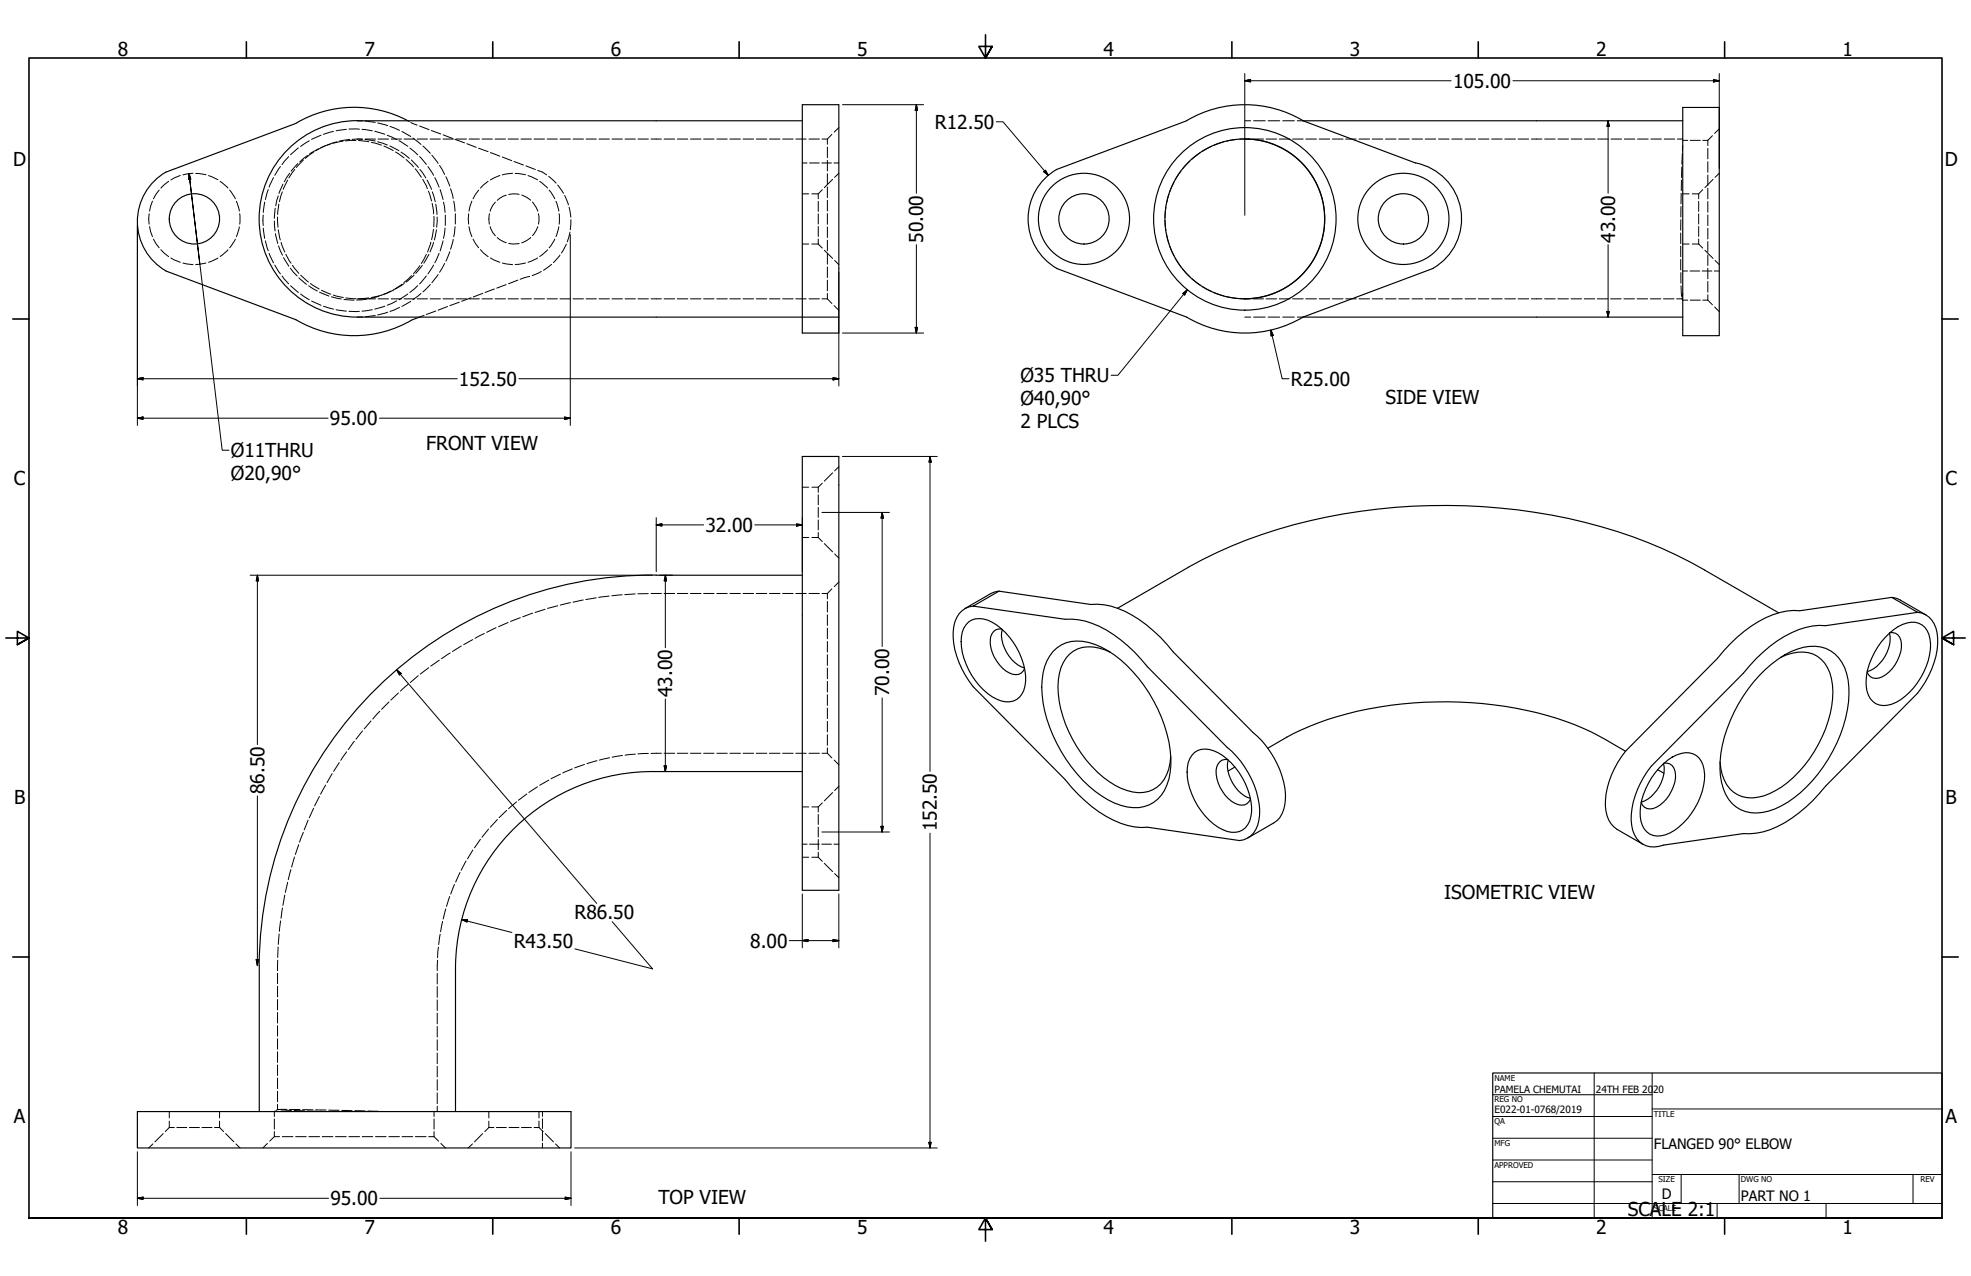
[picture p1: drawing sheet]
<svg xmlns="http://www.w3.org/2000/svg" width="864mm" height="559mm" viewBox="0 0 864 559" stroke-linecap="round" stroke-linejoin="round" font-family="sans-serif">
<!-- layer: Hidden (ANSI) -->
<g fill="none" stroke="#000" stroke-width=".44">
<path d="M140.7 59.2l-4.2 1.9M146.1 57.5l-4.4 1.3M151.8 56.6l-4.5 .7M152.9 56.5l4.6 .1M156.6 52.9l2.2 .1M158.6 56.6l4.5 .7M160 53l4.4 .6M164.2 57.5l4.4 1.3M165.5 53.8l4.4 1.2M169.7 59.2l4.1 1.9M170.9 55.4l4.2 1.7M176.1 57.6l3.9 2.2"/>
<path d="M178.7 52.9l.6 .4M180 53.7l2.8 1.1M183.8 55.2l4.2 1.6M189 57.1l4.1 1.6M194.2 59.1l4.1 1.5M364.5 58.9l-2 2v2.3M367.5 55.9l-2 1.9M545.4 52.9h2.6M549.3 52.9h5.1M555.6 52.9h5.1M562 52.9h5.1M568.4 52.9h2.5"/>
<path d="M750.3 59.4l-2 2.1M753.3 56.5l-2 1.9M73.9 79.4l-3.4 3M79 76.8l-4.1 2M84.6 75.9l-4.5 .7M85.7 75.9l4.5 .7M91.4 76.9l4.1 1.8M96.5 79.4l3.4 3M119.8 77.8l-1.9 4.2M122.9 73l-2.5 3.8M126 78.9l-1.9 4M126.5 68.6l-2.9 3.5"/>
<path d="M126.9 75.9l-2.4 3.7M129.2 74.2l-2.6 3.7M130.5 71.6l-2.9 3.4M130.7 64.8l-3.4 3M133 70l-3.1 3.3M134.7 68.1l-3.4 2.8M135.5 61.7l-3.8 2.4M137.4 66.6l-3.6 2.7M139.5 65.2l-3.9 2.2M142.4 63.9l-4 2.1M144.7 63.1l-4.2 1.6M147.6 62.1l-4.2 1.4"/>
<path d="M150.3 61.8l-4.5 .9M153.2 61.1l-4.4 .7M156 61.5l-4.6 .2M156.6 60.9l2.2 .1M156.6 60.9l-2.3 .1M156.6 60.9h2.3M157.1 61.5l4.5 .6M160 61.1l4.4 .7M160 60.9h4.5M162.8 62.4l4.3 1.2M165.5 62.1l4.2 1.4M165.7 60.9h4.5"/>
<path d="M168.2 63.9l4.1 2.1M170.8 63.9l4 2.1M171.4 60.9h4.6M173.3 66.5l3.7 2.7M174.8 61.7l3.9 2.4M175.7 66.6l3.6 2.7M177 60.9h4.6M177.9 69.9l3.3 3.2M179.6 64.8l3.4 3M180.2 70l3.1 3.3M180.9 60.5l3.6 2.7M181.9 73.9l2.7 3.7"/>
<path d="M182.8 60.9h4.5M183.8 68.6l3 3.4M184 74.2l2.6 3.7M185.2 78.5l2.1 4.1M185.3 63.9l3.2 3.2M187.1 78.9l1.9 4M187.5 73l2.5 3.8M188.5 60.9h4.5M189.2 67.9l2.8 3.7M190.5 77.8l1.9 4.2M192.6 72.5l2.2 3.9M194.1 60.9h4.6"/>
<path d="M195.4 77.4l1.7 4.1M199.3 61l4.2 1.5M199.8 60.9h4.6M204.5 62.9l4.2 1.6M205.5 60.9h4.6M209.7 64.9l4.2 1.5M211.2 60.9h4.6M213.9 79.4l-3.4 3M214.9 66.8l4.1 1.6M216.9 60.9h4.6M219 76.8l-4.1 2M220.1 68.8l4.1 1.6"/>
<path d="M222.6 60.9h4.5M224.6 75.9l-4.5 .7M225.2 70.7l4.2 1.6M225.7 75.9l4.6 .7M228.3 60.9h4.6M230.4 72.6l4.2 1.6M231.3 76.9l4.2 1.8M234 60.9h4.6M235.6 74.6l2.1 .8 1.8 1.2M236.5 79.4l3.4 3M239.7 60.9h4.5M240.4 77.2l3.2 3"/>
<path d="M245.4 60.9h4.5M251.1 60.9h4.6M256.8 60.9h4.5M262.4 60.9h4.6M268.2 60.9h4.5M273.9 60.9h4.5M279.5 60.9h4.6M285.2 60.9h4.6M291 60.9h4.6M296.7 60.9h4.7M302.5 60.9h4.6M308.3 60.9h4.6"/>
<path d="M314.1 60.9h4.5M319.8 60.9h4.6M325.6 60.9h4.6M331.3 60.9h4.7M337.1 60.9h4.7M342.9 60.9h4.6M348.7 60.9h4.6M351.5 71.4h2.1M354.5 60.9h4.5M354.7 71.4h4.3M360 71.4h4.3M360.2 60.9h2.3"/>
<path d="M362.5 64.4v4.6M362.5 70.2v4.7M362.5 76.1v4.6M364.8 78.5l-3.6 3.7M365.4 71.4h2.1M367.5 75.9l-1.8 1.8M514.4 79.8l-1.8 4.2M517.5 74.9l-2.6 3.8M521.3 70.5l-3.1 3.4M525.8 66.9l-3.6 2.9M530.9 64.1l-4.1 2.2M536.3 62.1l-4.4 1.5"/>
<path d="M542 61l-4.6 .8M547.8 60.9l-4.7 .1M548.9 60.9h4.7M554.7 60.9h4.7M560.5 60.9h4.7M566.4 60.9h4.6M572.1 60.9h4.7M578 60.9h4.6M583.8 60.9h4.7M589.6 60.9h4.6M595.4 60.9h4.7M601.2 60.9h4.7"/>
<path d="M607.1 60.9h4.6M612.8 60.9h4.7M618.7 60.9h4.6M624.5 60.9h4.6M630.3 60.9h4.6M636.1 60.9h4.6M641.9 60.9h4.7M647.7 60.9h4.7M653.5 60.9h4.7M659.3 60.9h4.7M665.2 60.9h4.6M670.9 60.9h4.7"/>
<path d="M676.8 60.9h4.6M682.6 60.9h4.7M688.4 60.9h4.7M694.2 60.9h4.7M700 60.9h4.7M705.9 60.9h4.6M711.7 60.9h4.6M717.5 60.9h4.7M723.3 60.9h4.7M729.2 60.9h4.6M734.9 60.9h2.4M736.7 78.9v4.6"/>
<path d="M736.9 73.1l-.1 4.6M737.1 67.2l-.2 4.7M737.3 63.8l-.1 2.3M737.3 61.5h2.2M740.6 61.5h4.4M746.1 61.5h2.2M748.3 61.5v2.3M748.3 65v4.6M748.3 70.8v4.6M748.3 76.6v4.7M750.6 78.5l-3.6 3.7M753.3 75.9l-1.8 1.8"/>
<path d="M65.3 93.6v4.6M65.5 99.3l1.3 4.3M66.8 88.1l-1.3 4.4M69.7 83.2l-2.5 3.9M100.6 83.2l2.5 3.9M103.6 88.1l1.2 4.4M104.8 99.3l-1.2 4.3M105 93.6v4.6M115.3 94.2v4.5M115.4 99.9l.6 4.5M116 88.5l-.6 4.5M117.5 83l-1.2 4.4"/>
<path d="M120.2 96.8l.3 4.4M120.6 91.2l-.4 4.4M121.6 95.1l.2 4.4M121.9 85.8l-1.1 4.3M122.2 89.4l-.5 4.5M123.7 84l-1.3 4.3M124 80.6l-1.8 4.1M187.7 83.7l1.4 4.3M189.4 89.1l.6 4.6M189.4 84l1.3 4.3M190.1 94.7v4.6M190.9 89.4l.6 4.5"/>
<path d="M191.5 95.1l-.2 4.4M192.8 83l1.3 4.4M194.3 88.5l.7 4.5M195 99.9l-.7 4.5M195.1 94.2v4.5M197.4 82.6l1.2 4.3M198.8 88.1l.6 4.4M199.4 99.3l-.6 4.4M199.5 93.6v4.5M205.4 93.6v4.6M205.5 99.3l1.3 4.3M206.8 88.1l-1.3 4.4"/>
<path d="M209.7 83.2l-2.4 3.9M214.4 93.6l-.2 2.3 .2 2.3M214.8 99.3l1.1 2.6 1.1 1.4M217 88.5l-1.1 1.4-1.1 2.6M221.8 85.5l-1.2 .4-2.7 1.9M222.9 85.2l1.8-.3 2.8 .3M228.6 85.4l2.1 1 1.8 1.3M233.3 88.5l2.3 4M235.6 99.3l-.7 1.6-1.6 2.3M235.9 93.6l.3 1.2-.3 3.4M240.6 83.2l2.5 3.9M243.6 88.1l1.3 4.4"/>
<path d="M244.3 81l2.6 3.6M244.9 99.3l-1.3 4.3M245 93.6v4.6M247.4 85.6l1.6 4.1M249.4 90.7l.7 4.4M250.1 96.2l-.2 4.4M351.5 84.9h2.8M355.7 84.9h2.8M358.5 88.2v4.4M358.5 93.7v4.4M358.5 99.2v4.4M360.3 83.1l-1.8 1.8v2.2"/>
<path d="M362.5 81.9v4.7M362.5 87.7v4.7M362.5 93.5v4.7M362.5 99.4v4.6M510.5 96.5l.4 4.5M510.9 90.7l-.4 4.6M512.2 85.1l-1.2 4.4M736.5 96.2l-.1 4.6M736.5 90.4v4.7M736.6 84.6l-.1 4.7M737.3 84.9h2.8M741.5 84.9h2.8"/>
<path d="M744.3 88.2v4.4M744.3 93.7v4.4M744.3 99.2v4.4M746.1 83.1l-1.8 1.8v2.2M748.3 82.4v4.7M748.3 88.3v4.7M748.3 94.1v4.7M748.3 99.9v4.7M67.2 104.7l2.5 3.8M70.5 109.3l3.4 3.1M74.9 113l4.1 1.9M80.1 115.2l4.5 .7"/>
<path d="M90.2 115.2l-4.5 .6M95.5 113l-4.1 1.9M99.9 109.4l-3.4 2.9M103.1 104.7l-2.5 3.8M116.3 105.5l1.2 4.4M117.9 110.9l1.9 4.2M120.4 116.1l2.5 3.9M120.7 102.3l1 4.3M121.9 100.6l.9 4.5M122 107.7l1.8 4.1M123.2 106.2l1.6 4.2M124.3 112.8l2.3 3.8"/>
<path d="M125.2 111.4l2.3 3.9M127.3 117.5l2.9 3.3M128.1 116.2l2.8 3.5M184 116.3l-2.8 3.6M185 116.2l-2.8 3.5M186.8 111.4l-2.2 4M188 111.4l-2.3 3.9M188.8 106l-1.5 4.4M189.9 100.5l-.8 4.5M190 116.1l-2.5 3.9M190 106.2l-1.6 4.2M191.3 100.6l-1 4.5"/>
<path d="M192.4 110.9l-1.9 4.2M194.1 105.5l-1.3 4.4M194.8 115.4l-2.2 3.9M197.1 110.2l-1.7 4.2M198.6 104.8l-1.2 4.4M207.3 104.7l2.4 3.8M210.5 109.3l3.4 3.1M214.9 113l4.1 1.9M217.9 104l.9 .8 3 1.5M220.1 115.2l4.5 .7M222.9 106.6l1.8 .3 2.8-.3M230.3 115.2l-4.6 .6"/>
<path d="M232.5 104l-1.8 1.4-2.1 .9M235.5 113l-4.2 1.9M237.2 118.9l-4 1.8M239.9 109.4l-3.4 2.9M241.7 115.8l-3.6 2.6M243.1 104.7l-2.5 3.8M245.4 111.7l-2.9 3.3M248.2 106.9l-2.2 3.9M249.7 101.7l-1.2 4.2M351.5 106.9h2.8M355.7 106.9h2.8M358.5 104.6v2.3"/>
<path d="M358.5 106.9l1.8 1.7M361.2 109.6l3.6 3.6M362.5 105.2v4.7M362.5 111.1v4.6M362.5 116.9v4.6M365.7 114l1.8 1.9M511 102.2l1.2 4.5M512.6 107.8l1.8 4.2M514.9 113l2.6 3.9M518.2 117.8l3.1 3.4M736.4 113.6v4.6M736.4 107.8v4.7"/>
<path d="M736.4 102v4.7M736.5 119.4v4.6M737.3 106.9h2.8M737.3 118.7h2.1M740.5 118.7h4.2M741.5 106.9h2.8M744.3 104.6v2.3M744.3 106.9l1.8 1.7M745.8 118.7h4.3M747 109.6l3.6 3.6M748.3 105.8v4.6M748.3 111.6v4.7"/>
<path d="M748.3 117.5v4.6M751.1 118.7h2.2M751.5 114l1.8 1.9M123.6 120.8l2.9 3.5M127.3 125.2l3.4 2.9M130.9 121.7l3.4 2.8M131.7 128.8l3.8 2.5M131.8 120.5l3.3 3M135.3 125.2l3.8 2.2M136 124.1l3.8 2.5M136.5 131.8l4.2 1.9M140 128l4.1 1.7"/>
<path d="M140.8 127.1l4.2 1.7M141.7 134.1l4.4 1.3M145.2 130l4.3 .9M146 129.2l4.4 1.1M147.3 135.6l4.5 .7M150.7 131.1l4.4 .3M151.5 130.5l4.5 .3M152.9 136.3h4.6M156.6 130.9h2.3M158.8 138.7l-2.2 .2M160 130.9h4.5M160.7 131l-4.5 .4"/>
<path d="M161.6 130.5l-4.4 .3M163.1 135.6l-4.5 .7M164.4 138.2l-4.4 .5M165.7 130.9h4.5M166.1 129.7l-4.4 1.1M168.6 134.1l-4.4 1.3M169.9 136.7l-4.4 1.2M171.3 127.5a29.5 29.5 0 0 1-8.5 2.8M171.4 130.9h4.6M172.3 127.1l-4.2 1.7M173.8 131.8l-4.1 1.9M175.1 134.6l-4.2 1.8"/>
<path d="M176.1 124.5l-3.8 2.5M177 130.9h4.6M177.1 124.1l-3.8 2.5M178.7 128.8l-3.9 2.5M180 132l-3.9 2.2M180.3 120.7l-3.3 3.1M181.4 120.5l-3.4 3M182.8 130.9h4.5M183 125.1l-3.4 3M184.5 128.5l-3.6 2.8M185.8 138.1l-2 .8M186.8 120.8l-3 3.5"/>
<path d="M188.5 130.9h4.5M188.5 124.7l-3.2 3.1M190.9 136.2l-4.1 1.5M192 120.2l-2.8 3.6M194.1 130.9h4.6M196.1 134.2l-4.1 1.6M199.8 130.9h4.6M201.2 132.3l-4.1 1.6M205.5 130.9h4.6M206.4 130.4l-4.2 1.6M211.2 130.9h4.6M211.5 128.5l-4.1 1.5"/>
<path d="M216.6 126.6l-4.1 1.5M216.9 130.9h4.6M221.7 124.7l-4 1.5M222.6 130.9h4.5M226.9 122.7l-4.1 1.6M228.3 130.9h4.6M232.1 121l-4.2 1.3M234 130.9h4.6M239.7 130.9h4.5M245.4 130.9h4.5M251.1 130.9h4.6M256.8 130.9h4.5"/>
<path d="M262.4 130.9h4.6M268.2 130.9h4.5M273.9 130.9h4.5M279.5 130.9h4.6M285.2 130.9h4.6M291 130.9h4.6M296.7 130.9h4.7M302.5 130.9h4.6M308.3 130.9h4.6M314.1 130.9h4.5M319.8 130.9h4.6M325.6 130.9h4.6"/>
<path d="M331.3 130.9h4.7M337.1 130.9h4.7M342.9 130.9h4.6M348.7 130.9h4.6M354.5 130.9h4.5M360.2 130.9h2.3M362.5 122.7v4.7M362.5 128.5v2.4M362.5 130.9l2 2M365.5 133.9l2 2M522.2 122l3.6 2.8M526.8 125.5l4.1 2.1"/>
<path d="M531.9 128.1l4.4 1.5M537.4 129.9l4.6 .8M543.1 130.7l4.7 .2M545.4 138.9h2.6M548.9 130.9h4.7M549.3 138.9h5.1M554.7 130.9h4.7M555.6 138.9h5.1M560.5 130.9h4.7M562 138.9h5.1M566.4 130.9h4.6M568.4 138.9h2.5"/>
<path d="M572.1 130.9h4.7M578 130.9h4.6M583.8 130.9h4.7M589.6 130.9h4.6M595.4 130.9h4.7M601.2 130.9h4.7M607.1 130.9h4.6M612.8 130.9h4.7M618.7 130.9h4.6M624.5 130.9h4.6M630.3 130.9h4.6M636.1 130.9h4.6"/>
<path d="M641.9 130.9h4.7M647.7 130.9h4.7M653.5 130.9h4.7M659.3 130.9h4.7M665.2 130.9h4.6M670.9 130.9h4.7M676.8 130.9h4.6M682.6 130.9h4.6M688.3 130.9h4.7M694.1 130.9h4.7M699.9 130.9h4.6M705.7 130.9h4.6"/>
<path d="M711.5 130.9h4.7M717.3 130.9h4.6M723.1 130.9h4.6M728.9 130.9h4.6M734.6 130.9h2.4M736.5 125.2l.3 4.6M736.9 130.9l.1 .2M737.2 131.3l2.3 .1M737.3 128.5l-.3 2.3M740.6 131.4h4.4M746.1 131.4h2.2M748.3 123.3v4.7"/>
<path d="M748.3 129.1v2.3M748.3 131.4l2 2.1M751.3 134.4l2 2.1M351.5 213.4h2.8M355.7 213.4h2.8M358.5 213.4v2.2M358.5 216.7v4.4M360.3 211.6l-1.8 1.8M364.8 207.1l-3.6 3.6M367.5 204.4l-1.8 1.8M351.5 235.4h2.8M355.7 235.4h2.8"/>
<path d="M358.5 222.2v4.4M358.5 227.7v4.4M358.5 233.2v2.2M358.5 235.4l1.8 1.8M361.2 238.1l3.6 3.6M284 260h-4.5M285.2 259.9h4.6M291 259.9h4.6M296.7 259.9h4.7M302.5 259.9h4.6M308.3 259.9h4.6M314.1 259.9h4.5"/>
<path d="M319.8 259.9h4.6M325.6 259.9h4.6M331.3 259.9h4.7M337.1 259.9h4.7M342.9 259.9h4.6M348.7 259.9h4.6M354.5 259.9h4.5M360.2 259.9h2.3M364.5 257.9l-2 2v2.4M365.7 242.6l1.8 1.8M367.5 254.9l-2 2M212.2 277.4l-4 2.1"/>
<path d="M217.4 274.9l-4.2 2M222.6 272.6l-4.2 1.8M228 270.5l-4.3 1.7M233.4 268.5l-4.4 1.6M238.8 266.8l-4.4 1.4M244.3 265.3l-4.4 1.1M249.9 263.9l-4.4 1.1M255.5 262.8l-4.4 .9M261.2 261.8l-4.5 .8M266.9 261l-4.6 .6M272.6 260.5l-4.6 .4M278.3 260.1l-4.6 .3"/>
<path d="M362.5 263.4v4.6M362.5 269.2v4.7M362.5 275.1v4.6M178.9 299.6l-3.4 3M183.3 295.9l-3.5 3M187.8 292.4l-3.7 2.8M192.5 289.1l-3.8 2.6M197.2 285.9l-3.8 2.6M202.1 282.9l-3.9 2.4M207.1 280.1l-4 2.2M362.5 280.9v4.7M362.5 286.7v4.7"/>
<path d="M362.5 292.5v4.7M362.5 298.4v4.7M162.6 315.7l-3 3.5M166.4 311.5l-3.1 3.4M170.4 307.4l-3.2 3.2M174.6 303.5l-3.3 3.1M362.5 304.2v4.7M362.5 310.1v4.6M362.5 315.9v4.6M145.5 338.8l-2.2 4M148.7 333.9l-2.5 3.9M151.9 329.2l-2.6 3.8"/>
<path d="M155.3 324.6l-2.7 3.7M158.8 320.1l-2.8 3.6M245.6 339l-4.2 2.1M250.8 336.7l-4.2 1.8M256.1 334.8l-4.3 1.5M261.6 333.1l-4.4 1.3M267.1 331.9l-4.5 1M272.7 330.8l-4.5 .8M278.4 330.3l-4.5 .4M284.1 329.9l-4.6 .2M289.8 329.9h-4.6M291 329.9h4.6"/>
<path d="M296.7 329.9h4.7M302.5 329.9h4.6M308.3 329.9h4.6M314.1 329.9h4.5M319.8 329.9h4.6M325.6 329.9h4.6M331.3 329.9h4.7M337.1 329.9h4.7M342.9 329.9h4.6M348.7 329.9h4.6M354.5 329.9h4.5M360.2 329.9h2.3"/>
<path d="M362.5 321.8v4.6M362.5 327.5v2.4M362.5 329.9l2 2M365.5 332.9l2 2M135 359.2l-1.7 4.2M137.4 353.9l-1.9 4.2M140 348.8l-2.1 4.1M142.7 343.8l-2.2 4M217.9 358.9l-3.1 3.4M222 354.9l-3.3 3.2M226.3 351.2l-3.5 2.9M230.8 347.7l-3.7 2.8"/>
<path d="M235.5 344.6l-3.8 2.4M240.5 341.6l-4 2.3M351.5 353.4h2.8M355.7 353.4h2.8M358.5 353.4v2.2M358.5 356.7v4.4M360.3 351.6l-1.8 1.8M364.8 347.1l-3.6 3.6M367.5 344.4l-1.8 1.8M129 375.3l-1.2 4.4M130.9 369.9l-1.5 4.3M132.9 364.5l-1.6 4.3"/>
<path d="M204.2 377.1l-2.1 4M207.2 372.2l-2.3 3.9M210.5 367.5l-2.6 3.8M214.1 363.1l-2.9 3.5M351.5 375.4h2.8M351.5 369.7h2.1M354.7 369.7h4.3M355.7 375.4h2.8M358.5 362.2v4.4M358.5 367.7v4.4M358.5 373.2v2.2M358.5 375.4l1.8 1.8"/>
<path d="M360 369.7h4.3M361.2 378.1l3.6 3.6M365.4 369.7h2.1M123.8 397.6l-.7 4.5M124.8 392l-.8 4.5M126 386.4l-1 4.4M127.4 380.8l-1.1 4.5M195.3 398l-1.1 4.5M197 392.6l-1.4 4.3M199.1 387.3l-1.6 4.2M201.5 382.1l-1.9 4.2M365.7 382.6l1.8 1.8"/>
<path d="M121.9 414.7l-.2 4.6M122.3 409l-.4 4.6M122.9 403.3l-.5 4.6M192.1 414.8l-.4 4.6M192.8 409.1l-.6 4.5M193.9 403.5l-.9 4.6M121.6 426.2v4.6M121.6 431.9v4.7M121.6 437.7v4.6M121.7 420.5l-.1 4.6M191.6 426.3v4.6M191.6 432.1v4.7"/>
<path d="M191.6 437.9v4.6M191.7 420.5l-.1 4.6M121.6 443.4v4.7M121.6 449.2v4.6M121.6 454.9v4.6M191.6 443.7v4.7M191.6 449.5v4.7M191.6 455.4v4.6M121.6 460.6v4.7M121.6 466.4v4.6M121.6 472.1v4.7M121.6 477.9v4.6"/>
<path d="M191.6 461.1v4.7M191.6 467v4.6M191.6 472.8v4.7M191.6 478.6v4.7M71.5 496.4l-3.6 3.7M74.2 493.8h2.2M74.2 493.8l-1.8 1.8M74.2 486.8v2.8M74.2 491v2.8M77.5 493.8h4.4M83 493.8h4.4M88.5 493.8h4.4"/>
<path d="M94 493.8h2.2M96.2 493.8l1.8 1.8M96.2 486.8v2.8M96.2 491v2.8M98.9 496.4l3.6 3.7M120.2 497.8h2.3M120.2 497.8l-2 1.9M120.2 490v4.5M120.2 495.6v2.2M120.6 486.5l-.4 .3v2.1M121.6 483.6v2.3l-.5 .3M123.1 486.1l4.6 .2"/>
<path d="M123.7 497.8h4.6M125.7 485.8l-4.1 .1 .4 .1M126.9 485.8l4.5 .1M128.8 486.3l4.6 .2M129.5 497.8h4.7M132.6 486h4.6M134.6 486.5l4.5 .2M135.3 497.8h4.7M138.3 486l4.6 .2M140.3 486.7l2.3 .1M141.2 497.8h4.7M144 486.2h4.6"/>
<path d="M147 497.8h4.7M149.7 486.3l4.6 .1M152.8 497.8h4.7M155.4 486.4l4.6 .1M158.7 497.8h4.6M161.2 486.5l4.5 .2M164.5 497.8h4.7M166.9 486.7l2.3 .1M170.4 497.8h4.6M176.1 497.8h4.7M182 497.8h4.7M187.8 497.8h2.4"/>
<path d="M190.2 497.8l2 1.9M190.2 486.8v2.1M190.2 490v4.5M190.2 495.6v2.2M191.6 484.4v2.4M211.5 496.4l-3.6 3.7M214.2 493.8h2.2M214.2 493.8l-1.8 1.8M214.2 486.8v2.8M214.2 491v2.8M217.5 493.8h4.4M223 493.8h4.4"/>
<path d="M228.5 493.8h4.4M234 493.8h2.2M236.2 493.8l1.8 1.8M236.2 486.8v2.8M236.2 491v2.8M237.7 486.8v2.1M237.7 490v4.2M237.7 495.3v4.3M238.9 496.4l3.6 3.7M67 501l-1.8 1.7M103.4 501l1.8 1.7M117.2 500.8l-2 1.9"/>
<path d="M193.2 500.8l2 1.9M207 501l-1.8 1.7M237.7 500.6v2.1M243.4 501l1.8 1.7"/>
</g>
<!-- layer: Visible (ANSI) -->
<g fill="none" stroke="#000" stroke-width=".51">
<path d="M156.6 52.8a43 43 0 0 0-43.1 43 43 43 0 0 0 43.1 43.1M156.6 52.9h194.9M178.6 52.8a49.8 49.8 0 0 0-48.9 1.2l-57 21.4a25 25 0 0 0 0 43.2l57 21.4a50 50 0 0 0 51 0M519.9 52.8a50 50 0 0 1 51.1 0M519.9 52.9l-57 21.3M737.3 47.1h16v99.9h-16zM737.3 52.9h-166.4l49.3 18.5M463 74.2a25 25 0 0 0 0 43.3l56.9 21.4M545.4 60.9a35 35 0 0 1 35 35 35 35 0 0 1-35 35M620.2 71.3a25 25 0 0 1 19.9 20.5 25 25 0 0 1-12.2 25.7M628 117.5l-57.1 21.4M156.6 138.9h210.9v7h-16v-100.1h16v93.1"/>
<path d="M183.8 138.9l-3.1 1.1M519.9 138.9a50 50 0 0 0 51 0M570.9 138.9h166.4M351.5 199.9h16v190h-16zM287.5 251.8a172.4 172.4 0 0 0-174 170.9M287.5 251.9h64M437.7 258.9l-3.6 1.1-11.3 6.5M437.7 258.9l40.3 5.8a35.2 35.2 0 0 1 24.3 9 65.1 65.1 0 0 1 11.8 11.9l34.9 35.1a39 39 0 0 1 14.2 29.6 11.8 11.8 0 0 1-5.2 10.1l-11.3 6.6M437.7 258.9l-11.3 6.5 40.3 5.8a35.7 35.7 0 0 1 24.3 9 67.5 67.5 0 0 1 11.8 11.8l34.9 35.3a39 39 0 0 1 14.2 29.8 11.2 11.2 0 0 1-7 10.7l-1.8 .3-40.3-5.8a35.2 35.2 0 0 1-24.3-9 71 71 0 0 1-11.8-11.9l-40.3-40.7a36.1 36.1 0 0 1-8.5-26.3 9.8 9.8 0 0 1 8.5-9M746.8 249.6l32.5 18.8M746.9 249.6a223.7 223.7 0 0 0-97.3-27.7 244.5 244.5 0 0 0-116.5 20.1l-12.2 6.3-31.3 18.1M424.4 272.4a9.4 9.4 0 0 1 10.4 .1 30.7 30.7 0 0 1 14.6 25.9 8.6 8.6 0 0 1-7.1 8.9 17 17 0 0 1-13.2-7.1 28.1 28.1 0 0 1-7.5-23.4l.7-1.8z"/>
<path d="M438.9 275.5a4.4 4.4 0 0 0-5 4.8 16.2 16.2 0 0 0 9.8 15 4.1 4.1 0 0 0 5.2-2.5M439.2 275.7a15.4 15.4 0 0 0 5.5 14.5l2.8 1.8 1.4 .5M827.8 277.3a14.9 14.9 0 0 1 11.4-4.8 7.8 7.8 0 0 1 6.4 7.3 29.7 29.7 0 0 1-11 25.2 12.2 12.2 0 0 1-12.7 3.2 10.3 10.3 0 0 1-4.3-9.9 31.7 31.7 0 0 1 10.2-21zM827.8 277.2a15.6 15.6 0 0 1-9.7 16.9M828 277.1a4.4 4.4 0 0 1 5.1 4.8 16.2 16.2 0 0 1-9.8 15 4.2 4.2 0 0 1-5.2-2.5M828.9 261.6l3.6 1.2 11.4 6.5M828.9 261.6l-40.3 5.9a35.2 35.2 0 0 0-24.3 8.9 71 71 0 0 0-11.8 11.9l-40.3 40.7M828.9 261.6l11.3 6.6M461.4 285.3a15.9 15.9 0 0 1 18.5-3 53.4 53.4 0 0 1 25.6 24.7 49.8 49.8 0 0 1 6.7 34.1 15.3 15.3 0 0 1-21.2 11.6 51 51 0 0 1-26-23.5 52.2 52.2 0 0 1-8-34.4 19.3 19.3 0 0 1 4.4-9.5zM486.6 285.7a16.8 16.8 0 0 0-16.3-.5 17.4 17.4 0 0 0-6.8 15.3 54.6 54.6 0 0 0 25.1 43.4 18.2 18.2 0 0 0 16.7 1.9 15.7 15.7 0 0 0 7.7-14.4M769.5 288.4a46.6 46.6 0 0 1 24.8-14.3l5.6-.1 40.3-5.8a9.6 9.6 0 0 1 8.5 9 36.3 36.3 0 0 1-8.5 26.3l-40.3 40.7a57.1 57.1 0 0 1-27.4 20.1l-5.9 .8h-2.8l-34.8 5a9.8 9.8 0 0 1-14.1-8.6 36.4 36.4 0 0 1 8.6-26l40.3-40.7zM770.9 295.8a36.5 36.5 0 0 1 22-12.7 14.8 14.8 0 0 1 16.2 11.9 44 44 0 0 1-2.7 26.7 61.2 61.2 0 0 1-25.9 31.2 20.2 20.2 0 0 1-17.9 1.7 16.3 16.3 0 0 1-8.3-11.9 50.9 50.9 0 0 1 7.3-34.3 66.6 66.6 0 0 1 9.3-12.6z"/>
<path d="M780 288a16.8 16.8 0 0 1 16.4-.5 17.4 17.4 0 0 1 6.7 15.3 54.4 54.4 0 0 1-25.1 43.4 18.1 18.1 0 0 1-16.6 1.8 14.8 14.8 0 0 1-7.4-11.5l-.4-2.8M351.5 337.9h-64a86.4 86.4 0 0 0-87.9 84.8M523.4 329.5a9.4 9.4 0 0 1 10.4 .2 30.7 30.7 0 0 1 14.6 25.8 8.6 8.6 0 0 1-7.1 9 17 17 0 0 1-13.2-7.1 28.1 28.1 0 0 1-7.5-23.5l.7-1.7zM537.9 332.6a4.5 4.5 0 0 0-5.1 4.8 16.4 16.4 0 0 0 9.9 15 4.1 4.1 0 0 0 5.2-2.5M538.2 332.8a15.4 15.4 0 0 0 5.5 14.5l2.8 1.9 1.4 .4M541.1 335.9l-3.1 1.8M563.7 322.9a143.7 143.7 0 0 1 65.6-15.5 154.2 154.2 0 0 1 68.1 13.2l6.2 3.4M563.8 322.8l-8.3 4.9M703.8 324.1l8.4 4.9M712.2 329a36.2 36.2 0 0 0-8.6 26.2 11.2 11.2 0 0 0 4.9 8l11.4 6.6M726.3 337.1l2.7 1.5M728.9 334.5a14.9 14.9 0 0 1 11.3-4.8 7.8 7.8 0 0 1 6.4 7.3 29.5 29.5 0 0 1-9 23.4 15.2 15.2 0 0 1-13.2 5.5 8.4 8.4 0 0 1-5.7-8.2 30.8 30.8 0 0 1 10.2-23.2z"/>
<path d="M728.9 334.4a15.6 15.6 0 0 1-9.8 16.9M729 334.2a4.4 4.4 0 0 1 5.1 4.9 16.2 16.2 0 0 1-9.8 15 4.2 4.2 0 0 1-5.2-2.6M113.6 422.8v64M199.6 422.8v64M60.2 486.8h190v15.9h-190z"/>
<circle cx="85.2" cy="95.9" r="11"/>
<circle cx="474.9" cy="95.9" r="20"/>
<circle cx="474.9" cy="95.9" r="11"/>
<circle cx="545.4" cy="95.8" r="35"/>
<circle cx="545.4" cy="95.8" r="40"/>
<circle cx="614.9" cy="95.9" r="20"/>
<circle cx="614.9" cy="95.9" r="11"/>
</g>
<!-- layer: Border (ANSI) -->
<g fill="none" stroke="#000" stroke-width=".7">
<path d="M107.9 18.3v7.1M215.9 18.3v7.1M323.8 18.3v7.1M431.8 15.2v10.2l-2.9-5.1h5.8l-2.9 5.1 2.9-5.1M539.8 18.3v7.1M647.7 18.3v7.1M755.6 18.3v7.1M5.6 139.7h7.1M850.9 139.7h7.1M2.5 279.4h10.2l-5.1-2.9v5.8l5.1-2.9-5.1 2.9M861.1 279.4h-10.2l5.1-2.9v5.8l-5.1-2.9 5.1 2.9M5.6 419.1h7.1"/>
<path d="M850.9 419.1h7.1M12.7 533.4v-508h838.2v508h-838.2h838.2M107.9 533.4v7.1M215.9 533.4v7.1M323.8 533.4v7.1M434.7 538.5l-2.9-5.1 2.9 5.1h-5.8l2.9-5.1v10.2M539.8 533.4v7.1M647.7 533.4v7.1M755.6 533.4v7.1"/>
</g>
<!-- layer: Title (ANSI) -->
<g fill="none" stroke="#000" stroke-width=".44">
<path d="M654 479.4h69.9M698.5 469.9v63.5M723.9 469.9v63.5M654 488.9h69.9M654 498.5h69.9M723.9 485.6h127M654 508h69.9M654 517.5h69.9M723.9 514.3h127M736.6 514.3v12.7M762 514.3v12.7M838.2 514.3v12.7"/>
<path d="M654 527h196.9M752.3 527v6.4M800.1 527v6.4"/>
</g>
<path d="M654 469.9h196.9v63.5h-196.9z" fill="none" stroke="#000" stroke-width=".51"/>
<!-- layer: Dimension (ANSI) -->
<g fill="none" stroke="#000" stroke-width=".44">
<path d="M545.4 35.4l2.5-.5v1zM545.4 35.4h90.4M545.4 32.2v62.1M662.9 35.4h90.4M750.8 34.9l2.5 .5-2.5 .5zM753.3 32.2v41.6M369.1 45.8h35.6M401.5 45.8l.5 2.6h-1zM401.5 45.8v38.8M436.5 53.3h3l19.8 23.5M704.6 52.9l.5 2.5h-1zM704.6 52.9v31.7"/>
<path d="M82.8 76l.8 2.4-1 .1zM82.8 76l.3 2.5M457.3 75.2l.8-.7 1.2 2.3zM60.2 98.6v87.7M87.6 115.8l-4.5-37.3 14.2 118.7h3M249.9 102.7v83.6M367.5 119.1v49.9M401.5 107.1v38.8M704.6 107.1v31.8M518.2 128.5l2-1.6-1.2 2.3zM520.2 126.9l-30.4 37.4h-2.9M704.1 136.4h1l-.5 2.5z"/>
<path d="M369.1 145.9h35.6M401 143.4h1l-.5 2.5zM556.8 144.6l1 2.3-.9 .2zM556.8 144.6l5 21.3h3M60.2 165.9l2.5-.5v1zM60.2 165.9h140.1M227.3 165.9h140.2M365 165.4l2.5 .5-2.5 .5zM60.2 183.1l2.5-.5v1zM60.2 183.1h83.6M166.2 183.1h83.7M247.3 182.6l2.6 .5-2.6 .5z"/>
<path d="M369.1 199.9h41.6M407.5 199.9l.5 2.5h-1zM407.5 199.9v137.9M287.5 229.9l2.5-.5v1zM287.5 229.9h20.8M287.5 226.7v23.6M330.7 229.9h20.8M349 229.4l2.5 .5-2.5 .5zM351.5 226.7v23.6M360.1 224.4h29.6M386.5 224.4l.5 2.5h-1zM386.5 224.4v58.7"/>
<path d="M109.6 251.9h176.3M112.8 251.9l.4 2.5h-.9zM112.8 251.9v74.2M289.1 251.9h5.6M291.5 251.9l.5 2.5h-1zM291.5 251.9v31.8M173.8 293.4l2 1.6-.8 .6zM173.8 293.4l87.6 102.2M291.5 306.1v31.8M386.5 305.6v58.8M289.1 337.9h5.6M291 335.4h1l-.5 2.5z"/>
<path d="M112.8 348.6v74.2M360.1 364.4h29.6M386 361.9h1l-.5 2.5zM407.5 364.9v137.8M351.5 391.5v23.6M367.5 391.5v23.6M202.3 402.7l2.6 .1-.3 1zM202.3 402.7l22 5.7M268.2 403.6l17.7 20.7-34-8.8M345.8 411.9h21.7M351.5 411.9l2.5-.5v1zM365 411.4l2.5 .5-2.5 .5z"/>
<path d="M112.3 420.2h.9l-.4 2.6zM60.2 504.4v23.5M250.2 504.4v23.5M251.8 502.7h158.9M407 500.3h1l-.5 2.4zM60.2 524.8l2.5-.5v1zM60.2 524.8h83.8M166.4 524.8h83.8M247.6 524.3l2.6 .5-2.6 .5z"/>
</g>
<g fill="#000" stroke="#000" stroke-width=".44">
<path d="M545.4 35.4l2.5-.5zM545.4 35.4l2.5-.5v1zM750.8 35.9l2.5-.5zM750.8 34.9l2.5 .5-2.5 .5zM401.5 45.8l.5 2.6zM401.5 45.8l.5 2.6h-1zM704.6 52.9l.5 2.5zM704.6 52.9l.5 2.5h-1zM82.8 76l.8 2.4zM82.8 76l.8 2.4-1 .1zM457.3 75.2l2 1.6zM457.3 75.2l.8-.7 1.2 2.3z"/>
<path d="M520.2 126.9l-1.2 2.3zM518.2 128.5l2-1.6-1.2 2.3zM704.1 136.4l.5 2.5zM704.1 136.4h1l-.5 2.5zM401 143.4l.5 2.5zM401 143.4h1l-.5 2.5zM556.8 144.6l1 2.3zM556.8 144.6l1 2.3-.9 .2zM60.2 165.9l2.5-.5zM60.2 165.9l2.5-.5v1zM365 166.4l2.5-.5zM365 165.4l2.5 .5-2.5 .5z"/>
<path d="M60.2 183.1l2.5-.5zM60.2 183.1l2.5-.5v1zM247.3 183.6l2.6-.5zM247.3 182.6l2.6 .5-2.6 .5zM407.5 199.9l.5 2.5zM407.5 199.9l.5 2.5h-1zM287.5 229.9l2.5-.5zM287.5 229.9l2.5-.5v1zM349 230.4l2.5-.5zM349 229.4l2.5 .5-2.5 .5zM386.5 224.4l.5 2.5zM386.5 224.4l.5 2.5h-1z"/>
<path d="M112.8 251.9l.4 2.5zM112.8 251.9l.4 2.5h-.9zM291.5 251.9l.5 2.5zM291.5 251.9l.5 2.5h-1zM173.8 293.4l2 1.6zM173.8 293.4l2 1.6-.8 .6zM291 335.4l.5 2.5zM291 335.4h1l-.5 2.5zM386 361.9l.5 2.5zM386 361.9h1l-.5 2.5zM202.3 402.7l2.6 .1zM202.3 402.7l2.6 .1-.3 1z"/>
<path d="M351.5 411.9l2.5-.5zM351.5 411.9l2.5-.5v1zM365 412.4l2.5-.5zM365 411.4l2.5 .5-2.5 .5zM112.3 420.2l.5 2.6zM112.3 420.2h.9l-.4 2.6zM407 500.3l.5 2.4zM407 500.3h1l-.5 2.4zM60.2 524.8l2.5-.5zM60.2 524.8l2.5-.5v1zM247.6 525.3l2.6-.5zM247.6 524.3l2.6 .5-2.6 .5z"/>
</g>
<g font-size="8.4">
<text x="51.7" y="24.4">8</text>
<text x="159.6" y="24.4">7</text>
<text x="267.6" y="24.4">6</text>
<text x="375.5" y="24.4">5</text>
<text x="483.5" y="24.4">4</text>
<text x="591.4" y="24.4">3</text>
<text x="699.4" y="24.4">2</text>
<text x="807.3" y="24.4">1</text>
<text x="636.7" y="38.4">105.00</text>
<text x="409.6" y="56.4">R12.50</text>
<text x="5.8" y="72.9">D</text>
<text x="852.1" y="72.9">D</text>
<text x="404.6" y="106.3" transform="rotate(-90 404.6 106.3)">50.00</text>
<text x="707.6" y="106.3" transform="rotate(-90 707.6 106.3)">43.00</text>
<text x="447.1" y="167.4">Ø35 THRU</text>
<text x="201.1" y="168.9">152.50</text>
<text x="565.6" y="168.9">R25.00</text>
<text x="447.1" y="177.4">Ø40,90°</text>
<text x="607" y="176.7">SIDE VIEW</text>
<text x="144.6" y="186.2">95.00</text>
<text x="447.1" y="187.5">2 PLCS</text>
<text x="186.8" y="197.2">FRONT VIEW</text>
<text x="101.2" y="200.2">Ø11THRU</text>
<text x="6.1" y="212.6">C</text>
<text x="101.2" y="210.3">Ø20,90°</text>
<text x="852.4" y="212.6">C</text>
<text x="309.1" y="232.9">32.00</text>
<text x="294.6" y="305.3" transform="rotate(-90 294.6 305.3)">43.00</text>
<text x="389.6" y="304.8" transform="rotate(-90 389.6 304.8)">70.00</text>
<text x="115.8" y="347.7" transform="rotate(-90 115.8 347.7)">86.50</text>
<text x="6.2" y="352.3">B</text>
<text x="852.5" y="352.3">B</text>
<text x="410.5" y="364" transform="rotate(-90 410.5 364)">152.50</text>
<text x="632.7" y="393.5">ISOMETRIC VIEW</text>
<text x="251.8" y="402.7">R86.50</text>
<text x="225.1" y="415">R43.50</text>
<text x="328.7" y="415">8.00</text>
<text x="6.1" y="492">A</text>
<text x="852.4" y="492">A</text>
<text x="144.8" y="527.8">95.00</text>
<text x="288.5" y="527.1">TOP VIEW</text>
<text x="713.2" y="532.5">SCALE 2:1</text>
<text x="51.7" y="540.5">8</text>
<text x="159.6" y="540.5">7</text>
<text x="267.6" y="540.5">6</text>
<text x="375.5" y="540.5">5</text>
<text x="483.5" y="540.5">4</text>
<text x="591.4" y="540.5">3</text>
<text x="699.4" y="540.5">2</text>
<text x="807.3" y="540.5">1</text>
</g>
<g font-size="6.3">
<text x="724.7" y="503.4">FLANGED 90° ELBOW</text>
<text x="728.1" y="524.9">D</text>
<text x="762.8" y="526.2">PART NO 1</text>
</g>
<g font-size="4.4">
<text x="654.8" y="478.6">PAMELA CHEMUTAI</text>
<text x="699.3" y="478.6">24TH FEB 20</text>
<text x="724.3" y="478.6">20</text>
<text x="654.8" y="487.5">E022-01-0768/2019</text>
</g>
<g font-size="3.5">
<text x="654.8" y="473.2">NAME</text>
<text x="654.8" y="482.8">REG NO</text>
<text x="724.7" y="488.9">TITLE</text>
<text x="654.8" y="492.3">QA</text>
<text x="654.8" y="501.8">MFG</text>
<text x="654.8" y="511.4">APPROVED</text>
<text x="726.7" y="517.7">SIZE</text>
<text x="762.8" y="517.7">DWG NO</text>
<text x="841.4" y="517.7">REV</text>
<text x="724.7" y="530.4">SCALE</text>
</g>
</svg>
